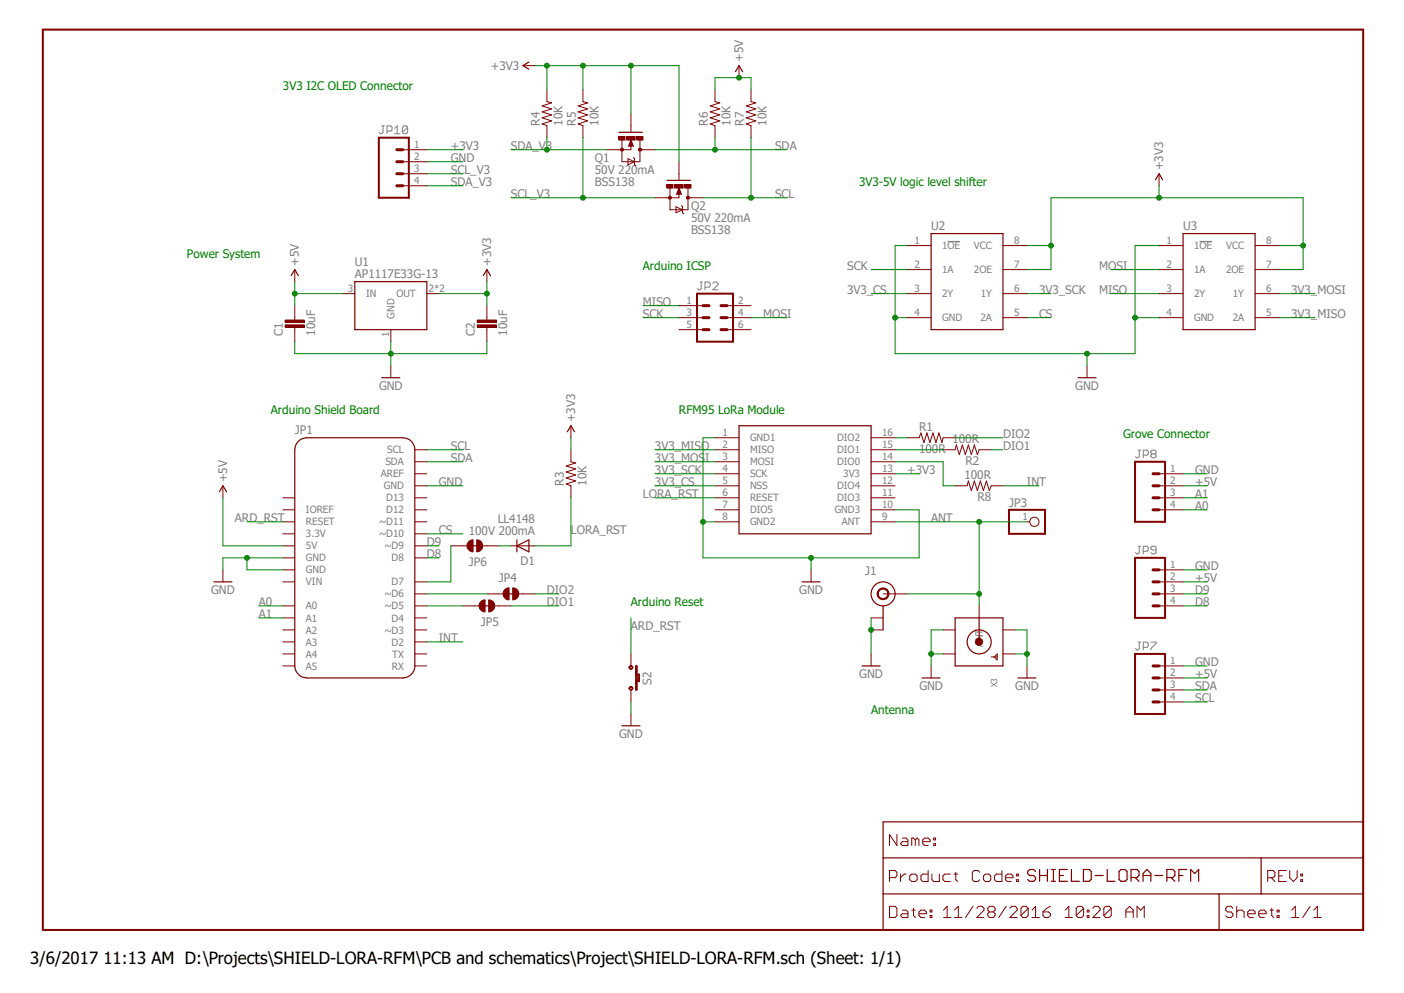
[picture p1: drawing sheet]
<svg xmlns="http://www.w3.org/2000/svg" width="297mm" height="210mm" viewBox="0 0 297 210" stroke-linecap="round" stroke-linejoin="round" font-family="sans-serif">
<path d="M8.5 6.1l280.1 191.2M288.6 6.1l-280.1 191.2" fill="none" stroke="#fff" stroke-width=".21"/>
<g fill="none" stroke="#808080" stroke-width=".21">
<path d="M80.8 26.6h.5M81 26.6v1.4l-.2 .3h-.3l-.3-.3M81.9 27.7h.8l.2-.2v-.6l-.2-.3h-.8v1.7M83.5 28.3h1.1M83.5 27.2l.5-.6v1.7M86.2 26.9v1.1l-.3 .3h-.5l-.3-.3M86.2 26.9l-.3-.3h-.5l-.3 .3v1.1M86.2 26.9l-1.1 1.1M148.1 59.6h.5M148.3 59.6v1.4l-.2 .3h-.3l-.3-.3M150.8 59.9l.2-.3h.6l.3 .3v.3l-1.1 1.1h1.1M200.4 51.1h2.7"/>
<path d="M253.7 51.1h2.7M149.1 60.7h.9l.2-.2v-.6l-.2-.3h-.9v1.7M240.7 95.2h.6M241 95.2v1.4l-.3 .2h-.2l-.3-.2M241.9 96.3h.8l.2-.3v-.5l-.2-.3h-.8v1.6M243.8 96l-.3 .3v.3l.3 .2h.5l.3-.2v-.3l-.3-.3M243.8 96l-.3-.2v-.3l.3-.3h.5l.3 .3v.3l-.3 .2M243.8 96h.5M240.7 115.5h.6M241 115.5v1.4l-.3 .2h-.2l-.3-.2M241.9 116.6h.8l.2-.3v-.5l-.2-.3h-.8v1.6M244.6 116.3h-.8l-.3-.3v-.2l.3-.3h.5l.3 .3v1.1l-.3 .2h-.5l-.3-.2"/>
<path d="M240.7 135.8h.6M241 135.8v1.4l-.3 .3h-.2l-.3-.3M241.9 136.9h.8l.2-.2v-.6l-.2-.3h-.8v1.7M243.5 135.8h1.1v.3l-1.1 1.1v.3"/>
</g>
<path d="M9.1 6.3h279.3v190.4h-279.3z" fill="none" stroke="#800000" stroke-width=".42"/>
<g fill="none" stroke="#800000" stroke-width=".25">
<path d="M63.3 93.1l.5-.3 1.1-.2h20.3a2.5 2.5 0 0 1 2.6 2.5v45.7a2.56 2.56 0 0 1-2.6 2.6h-20.3a2.65 2.65 0 0 1-2.5-2.6v-45.7a2.53 2.53 0 0 1 .9-2zM46.4 104l.8-1.3 .7 1.3M45.3 123.1h3.8M169.7 123.1h3.8M134.5 143.4h.8M134.5 142.6h.8v1.5h-.8M134.5 145.8h.2M134.5 145.7h.2M134.5 145.5h.2M134.5 145.3h.2M134.5 145.1h.2M134.5 144.9h.2"/>
<path d="M134.5 144.7h.2M134.5 144.5h.2M134.5 144.3h.2M134.5 143.9h.8M134.5 143.8h.8M134.5 143.6h.8M134.5 143.2h.8M134.5 143h.8M134.5 142.8h.8M134.5 142.4h.2M134.5 142.2h.2M134.5 142h.2"/>
<path d="M134.5 141.9h.2M134.5 141.6h.2M134.5 141.5h.2M134.5 141.3h.2M134.5 141.1h.2M134.5 140.9h.2M134.7 142.6v-1.8h-.2v5.1h.2v-1.8M186.8 173.8h101.6v22.9h-101.6zM186.8 181.4h101.6M186.8 189.1h101.6M219.1 184.3l-.4-.4h-.9l-.4 .4v.4l.4 .5h.9l.4 .4v.4l-.4 .4h-.9l-.4-.4M219.9 185.2h1.7"/>
<path d="M219.9 183.9v2.5M221.6 183.9v2.5M222.4 183.9h.9M222.4 186.4h.9M222.8 183.9v2.5M224.1 185.2h.9M225.8 183.9h-1.7v2.5h1.7M226.7 183.9v2.5h1.6M229.2 183.9h1.2l.4 .4v1.7l-.4 .4h-1.2zM231.7 185.2h1.7M234.2 183.9v2.5h1.7M237.2 183.9h.8l.4 .4v1.7l-.4 .4h-.8l-.5-.4v-1.7z"/>
<path d="M239.3 185.6h1.2l.5-.4v-.9l-.5-.4h-1.2v2.5M240.1 185.6l.9 .8M241.8 185.2h1.7M241.8 186.4v-1.7l.9-.8 .8 .8v1.7M244.3 185.2h1.7M246.8 185.6h1.3l.4-.4v-.9l-.4-.4h-1.3v2.5M247.7 185.6l.8 .8M249.4 185.2h.8M251 183.9h-1.6v2.5M251.9 186.4v-2.5l.8 .8 .9-.8v2.5M257.9 189.1v7.6M266.8 181.4v7.7"/>
</g>
<g fill="none" stroke="#800000" stroke-width=".21">
<path d="M87.8 97.7h2.5M87.8 95.1h2.5M47.2 102.7v2.6M59.8 105.3h2.6M59.8 107.8h2.6M59.8 110.4h2.6M59.8 112.9h2.6M59.8 115.4h2.6M59.8 118h2.6M87.8 105.3h2.5M87.8 107.8h2.5M87.8 110.4h2.5"/>
<path d="M87.8 112.9h2.5M87.8 115.4h2.5M87.8 118h2.5M87.8 102.7h2.5M87.8 100.2h2.5M47.2 120.5v2.6M59.8 120.5h2.6M59.8 123.1h2.6M59.8 128.1h2.6M59.8 130.7h2.6M59.8 133.2h2.6M59.8 135.8h2.6"/>
<path d="M59.8 138.3h2.6M87.8 123.1h2.5M87.8 128.1h2.5M87.8 130.7h2.5M87.8 133.2h2.5M87.8 135.8h2.5M87.8 138.3h2.5M87.8 125.6h2.5M133.5 138.3v2.5M171.6 120.5v2.6M59.8 140.8h2.6M87.8 140.8h2.5"/>
<path d="M133.5 145.9v2.6M189.7 176.5v2.3l-1.5-2.3v2.3M190.9 177.2h.8l.4 .4v1.2h-1.2l-.4-.4 .4-.4h1.2M193.6 177.6l.4-.4 .4 .4v1.2M193.6 177.6l-.3-.4h-.4v1.6M193.6 177.6v1.2M195.2 178h1.6v-.4l-.5-.4h-.7l-.4 .4v.8l.4 .4h.7M197.5 177.2h.4v.4h-.4zM197.5 178.4h.4v.4h-.4zM188.2 185.6h1.2l.3-.3v-.8l-.3-.4h-1.2v2.3M188.2 191.7h1.2l.3 .4v1.5l-.3 .5h-1.2zM190.5 184.9v1.5"/>
<path d="M190.9 192.5h.8l.4 .4v1.2h-1.2l-.4-.5 .4-.3h1.2M191.7 184.9h-.4l-.8 .7M192.4 185.3l.5-.4h.7l.4 .4v.8l-.4 .3h-.7l-.5-.3zM192.9 192.5h.7M193.3 192.1v1.5l.3 .5M194.4 193.3h1.6v-.4l-.4-.4h-.8l-.4 .4v.7l.4 .5h.8M196.3 184.1v2.3h-1.1l-.4-.3v-.8l.4-.4h1.1M196.8 193.6h.3v.5h-.3zM196.8 192.5h.3v.4h-.3zM197.1 184.9v1.2l.4 .3h1.2v-1.5M199.6 194.1h1.6M199.6 192.5l.8-.8v2.4"/>
<path d="M201 184.9h-1.1l-.4 .4v.8l.4 .3h1.1M201.8 184.9h.8M201.9 194.1h1.6M201.9 192.5l.8-.8v2.4M202.2 184.5v1.6l.4 .3M205.8 191.7l-1.5 2.4M206.6 192.1l.4-.4h.8l.4 .4v.4l-1.6 1.6h1.6M207.3 184.5l-.4-.4h-.8l-.4 .4v1.6l.4 .3h.8l.4-.3M208.1 185.3l.3-.4h.8l.4 .4v.8l-.4 .3h-.8l-.3-.3zM209.3 192.9l-.3 .4v.3l.3 .5h.8l.4-.5v-.3l-.4-.4M209.3 192.9l-.3-.4v-.4l.3-.4h.8l.4 .4v.4l-.4 .4M209.3 192.9h.8"/>
<path d="M212 184.1v2.3h-1.2l-.4-.3v-.8l.4-.4h1.2M212.7 185.6h1.6v-.3l-.4-.4h-.8l-.4 .4v.8l.4 .3h.8M212.9 191.7l-1.6 2.4M213.6 192.1l.4-.4h.8l.4 .4v.4l-1.6 1.6h1.6M215.1 186.1h.3v.3h-.3zM215.1 184.9h.3v.4h-.3zM217.5 192.1v1.5l-.4 .5h-.7l-.4-.5M217.5 192.1l-.4-.4h-.7l-.4 .4v1.5M217.5 192.1l-1.5 1.5M218.3 194.1h1.6M218.3 192.5l.8-.8v2.4M220.6 192.9h1.2l.4 .4v.3l-.4 .5h-.8l-.4-.5z"/>
<path d="M222.2 191.7l-.8 .4-.8 .8M225.3 194.1h1.6M225.3 192.5l.8-.8v2.4M229.2 192.1v1.5l-.4 .5h-.8l-.3-.5M229.2 192.1l-.4-.4h-.8l-.3 .4v1.5M229.2 192.1l-1.5 1.5M230 193.6h.4v.5h-.4zM230 192.5h.4v.4h-.4zM231.2 192.1l.4-.4h.7l.4 .4v.4l-1.5 1.6h1.5M235.1 192.1v1.5l-.4 .5h-.8l-.4-.5M235.1 192.1l-.4-.4h-.8l-.4 .4v1.5M235.1 192.1l-1.6 1.5"/>
<path d="M238.2 192.9h1.5M238.2 194.1v-1.6l.8-.8 .7 .8v1.6M240.5 194.1v-2.4l.8 .8 .8-.8v2.4M260.8 192.1l-.4-.4h-.7l-.4 .4v.4l.4 .4h.7l.4 .4v.3l-.4 .5h-.7l-.4-.5M261.6 192.9l.4-.4h.8l.4 .4v1.2M261.6 191.7v2.4M263.9 193.3h1.6v-.4l-.4-.4h-.8l-.4 .4v.7l.4 .5h.8M266.3 193.3h1.5v-.4l-.3-.4h-.8l-.4 .4v.7l.4 .5h.8M268.2 185.6h1.1l.4-.3v-.8l-.4-.4h-1.1v2.3M268.6 192.5h.8M268.9 185.6l.8 .8M269 192.1v1.5l.4 .5"/>
<path d="M270.2 193.6h.4v.5h-.4zM270.2 192.5h.4v.4h-.4zM270.5 185.3h.8M272.1 184.1h-1.6v2.3h1.6M272.8 184.1v1.5l.8 .8 .8-.8v-1.5M273.3 194.1h1.5M273.3 192.5l.7-.8v2.4M275.2 186.1h.3v.3h-.3zM275.2 184.9h.3v.4h-.3zM277.2 191.7l-1.6 2.4M277.9 194.1h1.6M277.9 192.5l.8-.8v2.4"/>
</g>
<path d="M133.1 140.9l.5-.1 .3 .3-.1 .3-.4 .2-.3-.5 .3-.2 .3 .1v.3l-.3 .1-.3-.3z" fill-rule="evenodd" fill="#800000"/>
<path d="M133.1 140.9l.5-.1 .3 .3-.1 .3-.4 .2-.3-.5 .3-.2 .3 .1v.3l-.3 .1-.3-.3z" fill="none" stroke="#800000" stroke-width=".21"/>
<path d="M133.1 145.3l.3-.1 .4 .1v.5l-.4 .2-.3-.4 .3-.3 .3 .1v.3l-.3 .1-.3-.2z" fill-rule="evenodd" fill="#800000"/>
<g fill="none" stroke="#800000" stroke-width=".21">
<path d="M62.4 67.2v.5M62.4 69.2v.5M72.5 62.1h2.6M82.7 69.7v2.6M90.3 62.1h2.5M143.6 64.6h5.1M143.6 67.2h5.1M143.6 69.7h5.1M153.8 64.6h5.1M153.8 67.2h5.1M153.8 69.7h5.1M151.3 92.6h5"/>
<path d="M151.3 95.1h5M151.3 97.7h5M184.3 92.6h5.1M184.3 95.1h5.1M184.3 97.7h5.1M151.3 100.2h5M151.3 102.7h5M151.3 105.3h5M151.3 107.8h5M151.3 110.4h5M184.3 100.2h5.1M184.3 102.7h5.1"/>
<path d="M184.3 105.3h5.1M184.3 107.8h5.1M184.3 110.4h5.1M133.1 145.3l.3-.1 .4 .1v.5l-.4 .2-.3-.4 .3-.3 .3 .1v.3l-.3 .1-.3-.2z"/>
</g>
<path d="M75.1 59.6h15.2v10.1h-15.2zM156.3 90h28v22.9h-28z" fill="none" stroke="#800000" stroke-width=".25"/>
<path d="M147.4 62.1h7.7v10.2h-7.7z" fill="none" stroke="#800000" stroke-width=".42"/>
<path d="M148.7 64.6h1.3M148.7 67.2h1.3M148.7 69.7h1.3M152.5 64.6h1.3M152.5 67.2h1.3M152.5 69.7h1.3" fill="none" stroke="#800000" stroke-width=".64"/>
<path d="M60.3 68.7h4.1v.5h-4.1z" fill-rule="evenodd" fill="#800000"/>
<path d="M60.3 68.7h4.1v.5h-4.1z" fill="none" stroke="#800000" stroke-width=".21"/>
<path d="M60.3 67.7h4.1v.5h-4.1z" fill-rule="evenodd" fill="#800000"/>
<path d="M60.3 67.7h4.1v.5h-4.1zM62.4 64.6v2.6M62.4 69.7v2.6M103 67.2v.5M103 69.2v.5" fill="none" stroke="#800000" stroke-width=".21"/>
<path d="M101 68.7h4v.5h-4z" fill-rule="evenodd" fill="#800000"/>
<path d="M101 68.7h4v.5h-4z" fill="none" stroke="#800000" stroke-width=".21"/>
<path d="M101 67.7h4v.5h-4z" fill-rule="evenodd" fill="#800000"/>
<g fill="none" stroke="#800000" stroke-width=".21">
<path d="M245.2 36.7v2.6M62.4 57v2.6M103 57v2.6M191.9 51.9h5.1M191.9 57h5.1M212.2 51.9h5.1M212.2 57h5.1M245.2 51.9h5.1M245.2 57h5.1M265.5 51.9h5.1M265.5 57h5.1M82.7 77.3v2.6"/>
<path d="M101 67.7h4v.5h-4zM103 64.6v2.6M103 69.7v2.6M191.9 62.1h5.1M191.9 67.2h5.1M212.2 62.1h5.1M212.2 67.2h5.1M230 77.3v2.6M245.2 62.1h5.1M245.2 67.2h5.1M265.5 62.1h5.1M265.5 67.2h5.1"/>
<path d="M120.8 95.1v2.6l1 .2-2 .7 2 .6-2 .6 2 .7-2 .6 2 .6-2 .7 1 .3v2.6M120.8 90v2.6M191.9 92.6h2.5l.4-1 .7 2 .6-2 .6 2 .7-2 .6 2 .6-2 .7 2 .2-1h2.6M199.5 95.1h2.6l.2-1 .6 2 .7-2 .6 2 .7-2 .6 2 .6-2 .7 2 .3-1h2.6M108.1 115.4h5.1M217.3 110.4h.5M133.5 151v2.5M197 140.8v2.6M217.3 140.8v2.6"/>
<circle cx="218.8" cy="110.4" r=".98"/>
</g>
<g fill="none" stroke="#800000" stroke-width=".25">
<path d="M244.4 38l.8-1.3 .8 1.3M61.6 58.3l.8-1.3 .7 1.3M102.2 58.3l.8-1.3 .8 1.3M197 49.4h15.2v20.3h-15.2zM250.3 49.4h15.2v20.3h-15.2zM80.8 79.9h3.8M228 79.9h3.9M120 91.3l.8-1.3 .7 1.3M109.3 115.4l2.6-1.2v2.5zM109.3 114.2v2.5M131.6 153.5h3.8M195.1 143.4h3.8"/>
<path d="M215.3 143.4h3.9"/>
</g>
<path d="M213.4 107.8h7.7v5.1h-7.7z" fill="none" stroke="#800000" stroke-width=".42"/>
<path d="M108.5 124.3a1.17 1.17 0 0 1 1.2 1.3h-1.2z" fill-rule="evenodd" fill="#800000"/>
<path d="M108.5 124.3a1.17 1.17 0 0 1 1.2 1.3h-1.2z" fill="none" stroke="#800000" stroke-width=".21"/>
<path d="M108.5 125.6h1.2a1.23 1.23 0 0 1-1.2 1.3z" fill-rule="evenodd" fill="#800000"/>
<path d="M108.5 125.6h1.2a1.23 1.23 0 0 1-1.2 1.3z" fill="none" stroke="#800000" stroke-width=".21"/>
<path d="M106.8 124.7l.9-.4v2.6a1.27 1.27 0 0 1-1.2-.8 1.27 1.27 0 0 1 .3-1.4z" fill-rule="evenodd" fill="#800000"/>
<path d="M103 125.6h3.4M106.8 124.7l.9-.4v2.6a1.27 1.27 0 0 1-1.2-.8 1.27 1.27 0 0 1 .3-1.4zM109.7 125.6h3.5" fill="none" stroke="#800000" stroke-width=".21"/>
<path d="M107.3 125.6h1.8" fill="none" stroke="#800000" stroke-width=".25"/>
<path d="M101.3 128.1h1.3v1.3a1.3 1.3 0 0 1-1.3-1.3z" fill-rule="evenodd" fill="#800000"/>
<path d="M101.3 128.1h1.3v1.3a1.3 1.3 0 0 1-1.3-1.3z" fill="none" stroke="#800000" stroke-width=".21"/>
<path d="M101.7 127.2l.9-.3v1.2h-1.3l.2-.5z" fill-rule="evenodd" fill="#800000"/>
<path d="M101.7 127.2l.9-.3v1.2h-1.3l.2-.5z" fill="none" stroke="#800000" stroke-width=".21"/>
<path d="M103.4 126.9a1.27 1.27 0 0 1 1.3 1.2 1.27 1.27 0 0 1-1.3 1.3z" fill-rule="evenodd" fill="#800000"/>
<path d="M97.9 128.1h3.4M103.4 126.9a1.27 1.27 0 0 1 1.3 1.2 1.27 1.27 0 0 1-1.3 1.3zM104.6 128.1h3.5M209.7 138.9h1.2M210.9 138.3v1.3l-.6-.7z" fill="none" stroke="#800000" stroke-width=".21"/>
<g fill="none" stroke="#800000" stroke-width=".25">
<path d="M102 128.1h1.8M202.1 130.7h10.1v10.1h-10.1z"/>
<circle cx="207.1" cy="135.8" r="2.54"/>
</g>
<circle cx="207.1" cy="135.7" r=".77" fill="#800000"/>
<g fill="none" stroke="#800000" stroke-width=".21">
<path d="M184.3 138.3v2.5M199.5 133.2h2.6M199.5 138.3h2.6M207.1 128.1v2.6M212.2 133.2h2.5M212.2 138.3h2.5"/>
<circle cx="207.1" cy="135.7" r=".77"/>
</g>
<path d="M207.1 130.7v5.1M182.4 140.8h3.8" fill="none" stroke="#800000" stroke-width=".25"/>
<path d="M98.8 115.4h1.3v1.3a1.3 1.3 0 0 1-1.3-1.3z" fill-rule="evenodd" fill="#800000"/>
<path d="M98.8 115.4h1.3v1.3a1.3 1.3 0 0 1-1.3-1.3z" fill="none" stroke="#800000" stroke-width=".21"/>
<path d="M99.2 114.5l.9-.3v1.2h-1.3l.1-.5z" fill-rule="evenodd" fill="#800000"/>
<path d="M99.2 114.5l.9-.3v1.2h-1.3l.1-.5z" fill="none" stroke="#800000" stroke-width=".21"/>
<path d="M100.8 114.2a1.27 1.27 0 0 1 1.3 1.2 1.27 1.27 0 0 1-1.3 1.3z" fill-rule="evenodd" fill="#800000"/>
<path d="M95.4 115.4h3.4M100.8 114.2a1.27 1.27 0 0 1 1.3 1.2 1.27 1.27 0 0 1-1.3 1.3zM102.1 115.4h3.4" fill="none" stroke="#800000" stroke-width=".21"/>
<path d="M99.4 115.4h1.8M186.8 128.1v5.1" fill="none" stroke="#800000" stroke-width=".25"/>
<path d="M185.9 124.8a1.26 1.26 0 0 1 2 .2 1.26 1.26 0 0 1-.8 1.8 1.26 1.26 0 0 1-1.6-1.2h.3a1.01 1.01 0 0 1 1.5-.9 1.01 1.01 0 0 1 .2 1.7 1.01 1.01 0 0 1-1.7-.5v-.3h-.3z" fill-rule="evenodd" fill="#800000"/>
<g fill="none" stroke="#800000" stroke-width=".21">
<path d="M131.6 29.6v4.6h3.8v-4.6M132.8 33.6l1.4 .6-1.4 .6zM133.5 30.8v.9h-2.6M133.5 26.6v1.3M133.5 29.6l.5 1.3h-1zM134 33.3l.2 .3v1.2l.3 .3M135.4 31.7h.6M245.2 100.2h5.1M245.2 102.7h5.1M245.2 105.3h5.1M245.2 107.8h5.1M184.3 130.7h2.5"/>
<path d="M184.3 133.2h2.5M185.9 124.8a1.26 1.26 0 0 1 2 .2 1.26 1.26 0 0 1-.8 1.8 1.26 1.26 0 0 1-1.6-1.2h.3a1.01 1.01 0 0 1 1.5-.9 1.01 1.01 0 0 1 .2 1.7 1.01 1.01 0 0 1-1.7-.5v-.3h-.3zM186.8 125.6h5.1M245.2 125.6h5.1M245.2 120.5h5.1M245.2 123.1h5.1M245.2 128.1h5.1M245.2 140.8h5.1M245.2 143.4h5.1M245.2 145.9h5.1M245.2 148.5h5.1"/>
</g>
<g fill="none" stroke="#800000" stroke-width=".25">
<path d="M130.9 28h5"/>
<circle cx="186.8" cy="125.6" r="2.54"/>
</g>
<path d="M240.1 97.7h6.4v12.7h-6.4zM240.1 118h6.4v12.7h-6.4zM240.1 138.3h6.4v12.7h-6.4z" fill="none" stroke="#800000" stroke-width=".42"/>
<path d="M243.9 100.2h1.3M243.9 102.7h1.3M243.9 105.3h1.3M243.9 107.8h1.3M243.9 120.5h1.3M243.9 123.1h1.3M243.9 125.6h1.3M243.9 128.1h1.3M243.9 140.8h1.3M243.9 143.4h1.3M243.9 145.9h1.3M243.9 148.5h1.3" fill="none" stroke="#800000" stroke-width=".64"/>
<path d="M133.5 30.5v.3h-.3l.3-.9 .2 .9" fill="none" stroke="#800000" stroke-width=".34"/>
<path d="M131.4 31.4h.4v.5h-.4l-.2-.2z" fill-rule="evenodd" fill="#800000"/>
<path d="M131.4 31.4h.4v.5h-.4l-.2-.2z" fill="none" stroke="#800000" stroke-width=".21"/>
<circle cx="135.4" cy="31.7" r=".34" fill="#800000"/>
<circle cx="135.4" cy="31.7" r=".34" fill="none" stroke="#800000" stroke-width=".21"/>
<path d="M130.9 28.9h1.3v.7h-1.3z" fill-rule="evenodd" fill="#800000"/>
<path d="M130.9 28.9h1.3v.7h-1.3z" fill="none" stroke="#800000" stroke-width=".21"/>
<path d="M134.7 28.9h1.3v.7h-1.3z" fill-rule="evenodd" fill="#800000"/>
<path d="M134.7 28.9h1.3v.7h-1.3z" fill="none" stroke="#800000" stroke-width=".21"/>
<path d="M132.6 28.9h1.8v.7h-1.8z" fill-rule="evenodd" fill="#800000"/>
<path d="M128.4 31.7h2.5M132.6 28.9h1.8v.7h-1.8zM133.5 24v2.6M136 31.7h2.6M141.7 39.8v4.6h3.8v-4.6M143.6 36.7v1.3M143.6 39.8l.5 1.3h-1zM143 43.7l1.4 .7-1.4 .6zM143.6 40.9v.9h-2.5M144.1 43.5l.3 .2v1.3l.3 .3M145.5 41.8h.7" fill="none" stroke="#800000" stroke-width=".21"/>
<path d="M141.1 38.1h4.9" fill="none" stroke="#800000" stroke-width=".25"/>
<path d="M143.6 40.7v.2h-.2l.2-.9 .3 .9" fill="none" stroke="#800000" stroke-width=".34"/>
<path d="M141.5 41.6h.4l.2 .2-.2 .2h-.4z" fill-rule="evenodd" fill="#800000"/>
<path d="M141.5 41.6h.4l.2 .2-.2 .2h-.4z" fill="none" stroke="#800000" stroke-width=".21"/>
<path d="M145.3 41.6h.5l.1 .2-.1 .2h-.5z" fill-rule="evenodd" fill="#800000"/>
<path d="M145.3 41.6h.5l.1 .2-.1 .2h-.5z" fill="none" stroke="#800000" stroke-width=".21"/>
<path d="M141.1 39h1.3v.8h-1.3z" fill-rule="evenodd" fill="#800000"/>
<path d="M141.1 39h1.3v.8h-1.3z" fill="none" stroke="#800000" stroke-width=".21"/>
<path d="M144.9 39h1.3v.8h-1.3z" fill-rule="evenodd" fill="#800000"/>
<path d="M144.9 39h1.3v.8h-1.3z" fill="none" stroke="#800000" stroke-width=".21"/>
<path d="M142.7 39h1.8v.8h-1.8z" fill-rule="evenodd" fill="#800000"/>
<g fill="none" stroke="#800000" stroke-width=".21">
<path d="M110.6 13.9h2.6M115.7 19v2.5l1 .3-2 .6 2 .6-2 .7 2 .6-2 .6 2 .7-2 .6 1 .4v2.5M123.3 19v2.5l1 .3-2 .6 2 .6-2 .7 2 .6-2 .6 2 .7-2 .6 1 .4v2.5M151.3 19v2.5l1 .3-2.1 .6 2.1 .6-2.1 .7 2.1 .6-2.1 .6 2.1 .7-2.1 .6 1.1 .4v2.5M156.3 13.9v2.5M158.9 19v2.5l1 .3-2 .6 2 .6-2 .7 2 .6-2 .6 2 .7-2 .6 1 .4v2.5M85.2 31.7h5.1M85.2 34.2h5.1M85.2 36.7h5.1M85.2 39.3h5.1M142.7 39h1.8v.8h-1.8zM143.6 34.2v2.5"/>
<path d="M138.6 41.8h2.5M146.2 41.8h2.5M202.1 102.7h2.5l.3-1 .6 2.1 .6-2.1 .7 2.1 .6-2.1 .6 2.1 .7-2.1 .6 2.1 .4-1.1h2.5"/>
</g>
<path d="M111.9 13.1l-1.3 .8 1.3 .7M155.6 15.2l.7-1.3 .8 1.3" fill="none" stroke="#800000" stroke-width=".25"/>
<path d="M80.1 29.1h6.4v12.7h-6.4z" fill="none" stroke="#800000" stroke-width=".42"/>
<path d="M83.9 31.7h1.3M83.9 34.2h1.3M83.9 36.7h1.3M83.9 39.3h1.3" fill="none" stroke="#800000" stroke-width=".64"/>
<path d="M62.4 59.6v5M62.4 62.1h10.1M47.2 105.3v10.1h12.6" fill="none" stroke="#008000" stroke-width=".21"/>
<circle cx="62.4" cy="62.1" r=".51" fill="#008000"/>
<g fill="none" stroke="#008000" stroke-width=".21">
<path d="M151.3 19v-2.6h7.6v2.6M250.3 102.7h5.1M250.3 123.1h5.1M250.3 143.4h5.1"/>
<circle cx="62.4" cy="62.1" r=".51"/>
</g>
<circle cx="156.3" cy="16.4" r=".51" fill="#008000"/>
<g fill="none" stroke="#008000" stroke-width=".21">
<path d="M52.2 118v2.5h7.6M59.8 118h-12.6v2.5"/>
<circle cx="156.3" cy="16.4" r=".51"/>
</g>
<circle cx="52.2" cy="118" r=".51" fill="#008000"/>
<g fill="none" stroke="#008000" stroke-width=".21">
<path d="M62.4 72.3v2.5h40.6v-2.5M82.7 72.3v5"/>
<circle cx="52.2" cy="118" r=".51"/>
</g>
<circle cx="82.7" cy="74.8" r=".51" fill="#008000"/>
<g fill="none" stroke="#008000" stroke-width=".21">
<path d="M171.6 118v2.5M189.4 107.8h5v10.2h-45.7v-7.6h2.6"/>
<circle cx="82.7" cy="74.8" r=".51"/>
</g>
<circle cx="171.6" cy="118" r=".51" fill="#008000"/>
<g fill="none" stroke="#008000" stroke-width=".21">
<path d="M151.3 92.6h-2.6v17.8"/>
<circle cx="171.6" cy="118" r=".51"/>
</g>
<circle cx="148.7" cy="110.4" r=".51" fill="#008000"/>
<g fill="none" stroke="#008000" stroke-width=".21">
<path d="M191.9 51.9h-2.5v22.9h40.6v2.5M189.4 67.2h2.5M133.5 148.5v2.5"/>
<circle cx="148.7" cy="110.4" r=".51"/>
</g>
<circle cx="189.4" cy="67.2" r=".51" fill="#008000"/>
<g fill="none" stroke="#008000" stroke-width=".21">
<path d="M245.2 51.9h-5.1v22.9h-10.1M240.1 67.2h5.1"/>
<circle cx="189.4" cy="67.2" r=".51"/>
</g>
<circle cx="240.1" cy="67.2" r=".51" fill="#008000"/>
<circle cx="240.1" cy="67.2" r=".51" fill="none" stroke="#008000" stroke-width=".21"/>
<circle cx="230" cy="74.8" r=".51" fill="#008000"/>
<g fill="none" stroke="#008000" stroke-width=".21">
<path d="M197 138.3h2.5M199.5 133.2h-2.5v7.6"/>
<circle cx="230" cy="74.8" r=".51"/>
</g>
<circle cx="197" cy="138.3" r=".51" fill="#008000"/>
<g fill="none" stroke="#008000" stroke-width=".21">
<path d="M214.7 133.2h2.6v7.6M214.7 138.3h2.6"/>
<circle cx="197" cy="138.3" r=".51"/>
</g>
<circle cx="217.3" cy="138.3" r=".51" fill="#008000"/>
<g fill="none" stroke="#008000" stroke-width=".21">
<path d="M90.3 102.7h7.6M184.3 130.7v7.6"/>
<circle cx="217.3" cy="138.3" r=".51"/>
</g>
<circle cx="184.3" cy="133.2" r=".51" fill="#008000"/>
<g fill="none" stroke="#008000" stroke-width=".21">
<path d="M90.3 34.2h7.6M103 59.6v5M92.8 62.1h10.2M52.2 110.4h7.6M250.3 100.2h5.1M133.5 130.7v7.6M250.3 120.5h5.1M250.3 140.8h5.1"/>
<circle cx="184.3" cy="133.2" r=".51"/>
</g>
<circle cx="103" cy="62.1" r=".51" fill="#008000"/>
<g fill="none" stroke="#008000" stroke-width=".21">
<path d="M245.2 39.3v2.5h-22.9v15.2h-5M217.3 51.9h5M189.4 100.2h5"/>
<circle cx="103" cy="62.1" r=".51"/>
</g>
<circle cx="222.3" cy="51.9" r=".51" fill="#008000"/>
<g fill="none" stroke="#008000" stroke-width=".21">
<path d="M245.2 41.8h30.5v10.1h-5.1"/>
<circle cx="222.3" cy="51.9" r=".51"/>
</g>
<circle cx="245.2" cy="41.8" r=".51" fill="#008000"/>
<g fill="none" stroke="#008000" stroke-width=".21">
<path d="M275.7 51.9v5.1h-5.1"/>
<circle cx="245.2" cy="41.8" r=".51"/>
</g>
<circle cx="275.7" cy="51.9" r=".51" fill="#008000"/>
<g fill="none" stroke="#008000" stroke-width=".21">
<path d="M113.2 13.9h10.1v5.1M115.7 13.9v5.1M90.3 31.7h7.6M120.8 92.6v2.5"/>
<circle cx="275.7" cy="51.9" r=".51"/>
</g>
<circle cx="115.7" cy="13.9" r=".51" fill="#008000"/>
<g fill="none" stroke="#008000" stroke-width=".21">
<path d="M123.3 13.9h20.3v20.3M133.5 13.9v10.1"/>
<circle cx="115.7" cy="13.9" r=".51"/>
</g>
<circle cx="133.5" cy="13.9" r=".51" fill="#008000"/>
<circle cx="133.5" cy="13.9" r=".51" fill="none" stroke="#008000" stroke-width=".21"/>
<circle cx="123.3" cy="13.9" r=".51" fill="#008000"/>
<g fill="none" stroke="#008000" stroke-width=".21">
<path d="M184.3 57h7.6M235 57h10.2M136 64.6h7.6M136 67.2h7.6M158.9 67.2h7.6M235 62.1h10.2M189.4 110.4h27.9"/>
<circle cx="123.3" cy="13.9" r=".51"/>
</g>
<circle cx="207.1" cy="110.4" r=".51" fill="#008000"/>
<g fill="none" stroke="#008000" stroke-width=".21">
<path d="M207.1 110.4v17.7M191.9 125.6h15.2"/>
<circle cx="207.1" cy="110.4" r=".51"/>
</g>
<circle cx="207.1" cy="125.6" r=".51" fill="#008000"/>
<g fill="none" stroke="#008000" stroke-width=".21">
<path d="M158.9 29.1v12.7M148.7 41.8h17.8M184.3 62.1h7.6M217.3 62.1h5M217.3 67.2h5M270.6 62.1h7.6M270.6 67.2h7.6M90.3 95.1h7.6M138.6 95.1h12.7M138.6 97.7h12.7M189.4 95.1h10.1M189.4 92.6h2.5"/>
<path d="M202.1 92.6h10.1M209.7 95.1h2.5M90.3 112.9h7.6M95.4 115.4v7.7h-5.1M105.5 115.4h2.6M120.8 105.3v10.1h-7.6M138.6 105.3h12.7M138.6 102.7h12.7M138.6 100.2h12.7M212.2 102.7h7.6M90.3 135.8h7.6M90.3 125.6h12.7"/>
<path d="M90.3 128.1h7.6M108.1 128.1h10.1M113.2 125.6h5M250.3 148.5h5.1"/>
<circle cx="207.1" cy="125.6" r=".51"/>
</g>
<circle cx="158.9" cy="41.8" r=".51" fill="#008000"/>
<g fill="none" stroke="#008000" stroke-width=".21">
<path d="M138.6 31.7h27.9M151.3 29.1v2.6M90.3 97.7h7.6M250.3 145.9h5.1"/>
<circle cx="158.9" cy="41.8" r=".51"/>
</g>
<circle cx="151.3" cy="31.7" r=".51" fill="#008000"/>
<g fill="none" stroke="#008000" stroke-width=".21">
<path d="M90.3 36.7h7.6M123.3 29.1v12.7M108.1 41.8h30.5M90.3 118h2.5M90.3 115.4h2.5M250.3 107.8h5.1M250.3 105.3h5.1M54.8 128.1h5M54.8 130.7h5M250.3 128.1h5.1M250.3 125.6h5.1"/>
<circle cx="151.3" cy="31.7" r=".51"/>
</g>
<circle cx="123.3" cy="41.8" r=".51" fill="#008000"/>
<g fill="none" stroke="#008000" stroke-width=".21">
<path d="M90.3 39.3h7.6M108.1 31.7h20.3M115.7 29.1v2.6"/>
<circle cx="123.3" cy="41.8" r=".51"/>
</g>
<circle cx="115.7" cy="31.7" r=".51" fill="#008000"/>
<g fill="none" stroke="#008000" stroke-width=".21">
<path d="M189.4 97.7h10.1v5h2.6"/>
<circle cx="115.7" cy="31.7" r=".51"/>
</g>
<text font-size="3.6" x="6.4" y="203.9">3/6/2017 11:13 AM D:\Projects\SHIELD-LORA-RFM\PCB and schematics\Project\SHIELD-LORA-RFM.sch (Sheet: 1/1)</text>
<g font-size="2.5" fill="#808080">
<text x="103.8" y="14.8">+3V3</text>
<text x="157.2" y="13.1" transform="rotate(-90 157.2 13.1)">+5V</text>
<text x="114.2" y="26.6" transform="rotate(-90 114.2 26.6)">R4</text>
<text x="119" y="26.6" transform="rotate(-90 119 26.6)">10K</text>
<text x="121.8" y="26.6" transform="rotate(-90 121.8 26.6)">R5</text>
<text x="126.6" y="26.6" transform="rotate(-90 126.6 26.6)">10K</text>
<text x="149.7" y="26.6" transform="rotate(-90 149.7 26.6)">R6</text>
<text x="154.6" y="26.6" transform="rotate(-90 154.6 26.6)">10K</text>
<text x="157.4" y="26.6" transform="rotate(-90 157.4 26.6)">R7</text>
<text x="162.2" y="26.6" transform="rotate(-90 162.2 26.6)">10K</text>
<text x="95.4" y="34.2">GND</text>
<text x="95.4" y="31.7">+3V3</text>
<text x="108.1" y="31.7">SDA_V3</text>
<text x="125.9" y="34.2">Q1</text>
<text x="164" y="31.7">SDA</text>
<text x="246.1" y="36" transform="rotate(-90 246.1 36)">+3V3</text>
<text x="95.4" y="36.7">SCL_V3</text>
<text x="95.4" y="39.3">SDA_V3</text>
<text x="108.1" y="41.8">SCL_V3</text>
<text x="125.9" y="39.3">BSS138</text>
<text x="125.9" y="36.7">50V 220mA</text>
<text x="164" y="41.8">SCL</text>
<text x="146.2" y="46.9">50V 220mA</text>
<text x="146.2" y="44.4">Q2</text>
<text x="146.2" y="49.4">BSS138</text>
<text x="197" y="48.7">U2</text>
<text x="250.3" y="48.7">U3</text>
<text x="63.2" y="56.3" transform="rotate(-90 63.2 56.3)">+5V</text>
<text x="75.1" y="58.8">AP1117E33G-13</text>
<text x="75.1" y="56.3">U1</text>
<text x="103.9" y="56.3" transform="rotate(-90 103.9 56.3)">+3V3</text>
<text x="179.2" y="57">SCK</text>
<text x="232.5" y="57">MOSI</text>
<text x="136" y="64.6">MISO</text>
<text x="179.2" y="62.1">3V3_CS</text>
<text x="219.8" y="62.1">3V3_SCK</text>
<text x="232.5" y="62.1">MISO</text>
<text x="273.1" y="62.1">3V3_MOSI</text>
<text x="59.9" y="71" transform="rotate(-90 59.9 71)">C1</text>
<text x="66.7" y="71" transform="rotate(-90 66.7 71)">10uF</text>
<text x="100.5" y="71" transform="rotate(-90 100.5 71)">C2</text>
<text x="107.3" y="71" transform="rotate(-90 107.3 71)">10uF</text>
<text x="136" y="67.2">SCK</text>
<text x="161.4" y="67.2">MOSI</text>
<text x="219.8" y="67.2">CS</text>
<text x="273.1" y="67.2">3V3_MISO</text>
<text x="80.2" y="82.4">GND</text>
<text x="227.5" y="82.4">GND</text>
<text x="121.7" y="89.3" transform="rotate(-90 121.7 89.3)">+3V3</text>
<text x="62.4" y="91.8">JP1</text>
<text x="95.4" y="95.1">SCL</text>
<text x="138.6" y="95.1">3V3_MISO</text>
<text x="194.4" y="95.9">100R</text>
<text x="194.4" y="91.1">R1</text>
<text x="201.5" y="93.6">100R</text>
<text x="212.2" y="92.6">DIO2</text>
<text x="212.2" y="95.1">DIO1</text>
<text x="48" y="102" transform="rotate(-90 48 102)">+5V</text>
<text x="95.4" y="97.7">SDA</text>
<text x="138.6" y="97.7">3V3_MOSI</text>
<text x="138.6" y="100.2">3V3_SCK</text>
<text x="191.9" y="100.2">+3V3</text>
<text x="204" y="101.2">100R</text>
<text x="204.2" y="98.4">R2</text>
<text x="252.8" y="100.2">GND</text>
<text x="92.8" y="102.7">GND</text>
<text x="119.3" y="102.7" transform="rotate(-90 119.3 102.7)">R3</text>
<text x="124.1" y="102.7" transform="rotate(-90 124.1 102.7)">10K</text>
<text x="136" y="105.3">LORA_RST</text>
<text x="138.6" y="102.7">3V3_CS</text>
<text x="206.8" y="106">R8</text>
<text x="213.5" y="107.2">JP3</text>
<text x="217.3" y="102.7">INT</text>
<text x="252.8" y="102.7">+5V</text>
<text x="252.8" y="107.8">A0</text>
<text x="252.8" y="105.3">A1</text>
<text x="49.7" y="110.4">ARD_RST</text>
<text x="92.8" y="112.9">CS</text>
<text x="99.2" y="113.2">100V 200mA</text>
<text x="105.3" y="110.6">LL4148</text>
<text x="120.8" y="112.9">LORA_RST</text>
<text x="197" y="110.4">ANT</text>
<text x="90.3" y="118">D8</text>
<text x="90.3" y="115.4">D9</text>
<text x="99.2" y="119.8">JP6</text>
<text x="110.1" y="119.5">D1</text>
<text x="44.7" y="125.6">GND</text>
<text x="105.5" y="123.1">JP4</text>
<text x="115.7" y="125.6">DIO2</text>
<text x="169.1" y="125.6">GND</text>
<text x="183" y="121.5">J1</text>
<text x="252.8" y="123.1">+5V</text>
<text x="252.8" y="120.5">GND</text>
<text x="252.8" y="125.6">D9</text>
<text x="54.8" y="128.1">A0</text>
<text x="54.8" y="130.7">A1</text>
<text x="115.7" y="128.1">DIO1</text>
<text x="252.8" y="128.1">D8</text>
<text x="92.8" y="135.8">INT</text>
<text x="101.7" y="132.5">JP5</text>
<text x="133.5" y="133.2">ARD_RST</text>
<text x="181.8" y="143.4">GND</text>
<text x="252.8" y="143.4">+5V</text>
<text x="252.8" y="140.8">GND</text>
<text x="137.8" y="144.8" transform="rotate(-90 137.8 144.8)">S2</text>
<text x="194.5" y="145.9">GND</text>
<text x="214.8" y="145.9">GND</text>
<text x="252.8" y="148.5">SCL</text>
<text x="252.8" y="145.9">SDA</text>
<text x="131" y="156">GND</text>
</g>
<g font-size="2.5" fill="#008000">
<text x="59.9" y="19">3V3 I2C OLED Connector</text>
<text x="181.7" y="39.3">3V3-5V logic level shifter</text>
<text x="39.5" y="54.5">Power System</text>
<text x="136" y="57">Arduino ICSP</text>
<text x="57.3" y="87.5">Arduino Shield Board</text>
<text x="143.6" y="87.5">RFM95 LoRa Module</text>
<text x="237.6" y="92.6">Grove Connector</text>
<text x="133.5" y="128.1">Arduino Reset</text>
<text x="184.3" y="151">Antenna</text>
</g>
<g font-size="2.1" fill="#808080">
<text x="87.6" y="31.3">1</text>
<text x="87.6" y="33.8">2</text>
<text x="87.6" y="36.4">3</text>
<text x="87.6" y="38.9">4</text>
<text x="193.5" y="51.6">1</text>
<text x="199.3" y="52.7">1OE</text>
<text x="206" y="52.7">VCC</text>
<text x="214.5" y="51.6">8</text>
<text x="246.8" y="51.6">1</text>
<text x="252.6" y="52.7">1OE</text>
<text x="259.4" y="52.7">VCC</text>
<text x="267.8" y="51.6">8</text>
<text x="193.5" y="56.7">2</text>
<text x="199.3" y="57.8">1A</text>
<text x="206" y="57.8">2OE</text>
<text x="214.5" y="56.7">7</text>
<text x="246.8" y="56.7">2</text>
<text x="252.6" y="57.8">1A</text>
<text x="259.4" y="57.8">2OE</text>
<text x="267.8" y="56.7">7</text>
<text x="73.6" y="61.8">3</text>
<text x="77.4" y="62.9">IN</text>
<text x="83.9" y="62.9">OUT</text>
<text x="90.7" y="61.8">2*2</text>
<text x="145.2" y="64.3">1</text>
<text x="156.1" y="64.3">2</text>
<text x="193.5" y="61.8">3</text>
<text x="199.3" y="62.9">2Y</text>
<text x="207.5" y="62.9">1Y</text>
<text x="214.5" y="61.8">6</text>
<text x="246.8" y="61.8">3</text>
<text x="252.6" y="62.9">2Y</text>
<text x="260.8" y="62.9">1Y</text>
<text x="267.8" y="61.8">6</text>
<text x="82.3" y="71.2" transform="rotate(-90 82.3 71.2)">1</text>
<text x="83.4" y="67.4" transform="rotate(-90 83.4 67.4)">GND</text>
<text x="145.2" y="66.8">3</text>
<text x="145.2" y="69.4">5</text>
<text x="156.1" y="66.8">4</text>
<text x="156.1" y="69.4">6</text>
<text x="193.5" y="66.8">4</text>
<text x="199.3" y="67.9">GND</text>
<text x="207.4" y="67.9">2A</text>
<text x="214.5" y="66.8">5</text>
<text x="246.8" y="66.8">4</text>
<text x="252.6" y="67.9">GND</text>
<text x="260.8" y="67.9">2A</text>
<text x="267.8" y="66.8">5</text>
<text x="81.9" y="95.9">SCL</text>
<text x="152.9" y="92.2">1</text>
<text x="152.9" y="94.8">2</text>
<text x="158.7" y="93.3">GND1</text>
<text x="158.7" y="95.9">MISO</text>
<text x="177.1" y="95.9">DIO1</text>
<text x="177.1" y="93.3">DIO2</text>
<text x="186.6" y="94.8">15</text>
<text x="186.6" y="92.2">16</text>
<text x="80.6" y="101">AREF</text>
<text x="81.5" y="98.4">SDA</text>
<text x="152.9" y="97.3">3</text>
<text x="152.9" y="99.9">4</text>
<text x="158.7" y="98.4">MOSI</text>
<text x="158.7" y="101">SCK</text>
<text x="177.1" y="98.4">DIO0</text>
<text x="178.4" y="101">3V3</text>
<text x="186.6" y="99.9">13</text>
<text x="186.6" y="97.3">14</text>
<text x="247.6" y="99.9">1</text>
<text x="81.2" y="103.5">GND</text>
<text x="81.7" y="106">D13</text>
<text x="152.9" y="102.4">5</text>
<text x="152.9" y="104.9">6</text>
<text x="152.9" y="107.5">7</text>
<text x="158.7" y="103.5">NSS</text>
<text x="158.7" y="106">RESET</text>
<text x="177.1" y="106">DIO3</text>
<text x="177.1" y="103.5">DIO4</text>
<text x="186.6" y="107.5">10</text>
<text x="186.6" y="104.9">11</text>
<text x="186.6" y="102.4">12</text>
<text x="247.6" y="102.4">2</text>
<text x="247.6" y="104.9">3</text>
<text x="247.6" y="107.5">4</text>
<text x="64.7" y="108.6">IOREF</text>
<text x="64.7" y="111.1">RESET</text>
<text x="64.7" y="113.7">3.3V</text>
<text x="80.2" y="113.7">~D10</text>
<text x="80.2" y="111.1">~D11</text>
<text x="81.7" y="108.6">D12</text>
<text x="152.9" y="110">8</text>
<text x="158.7" y="108.6">DIO5</text>
<text x="158.7" y="111.1">GND2</text>
<text x="176.6" y="108.6">GND3</text>
<text x="178.1" y="111.1">ANT</text>
<text x="186.6" y="110">9</text>
<text x="216.3" y="110">1</text>
<text x="64.7" y="116.2">5V</text>
<text x="64.7" y="118.7">GND</text>
<text x="81.3" y="116.2">~D9</text>
<text x="82.8" y="118.7">D8</text>
<text x="64.7" y="121.3">GND</text>
<text x="64.7" y="123.8">VIN</text>
<text x="82.8" y="123.8">D7</text>
<text x="247.6" y="120.1">1</text>
<text x="247.6" y="122.7">2</text>
<text x="247.6" y="125.2">3</text>
<text x="64.7" y="128.9">A0</text>
<text x="64.7" y="131.4">A1</text>
<text x="81.3" y="128.9">~D5</text>
<text x="81.3" y="126.4">~D6</text>
<text x="82.8" y="131.4">D4</text>
<text x="247.6" y="127.8">4</text>
<text x="64.7" y="134">A2</text>
<text x="64.7" y="136.5">A3</text>
<text x="81.3" y="134">~D3</text>
<text x="82.8" y="136.5">D2</text>
<text x="207.9" y="136.9" transform="rotate(-90 207.9 136.9)">ANT</text>
<text x="64.7" y="139.1">A4</text>
<text x="64.7" y="141.6">A5</text>
<text x="82.9" y="141.6">RX</text>
<text x="83" y="139.1">TX</text>
<text x="247.6" y="140.5">1</text>
<text x="247.6" y="143">2</text>
<text x="247.6" y="145.5">3</text>
<text x="247.6" y="148.1">4</text>
</g>
<text font-size="1.8" fill="#808080" x="210.9" y="145.4" transform="rotate(-90 210.9 145.4)">X3</text>
</svg>
